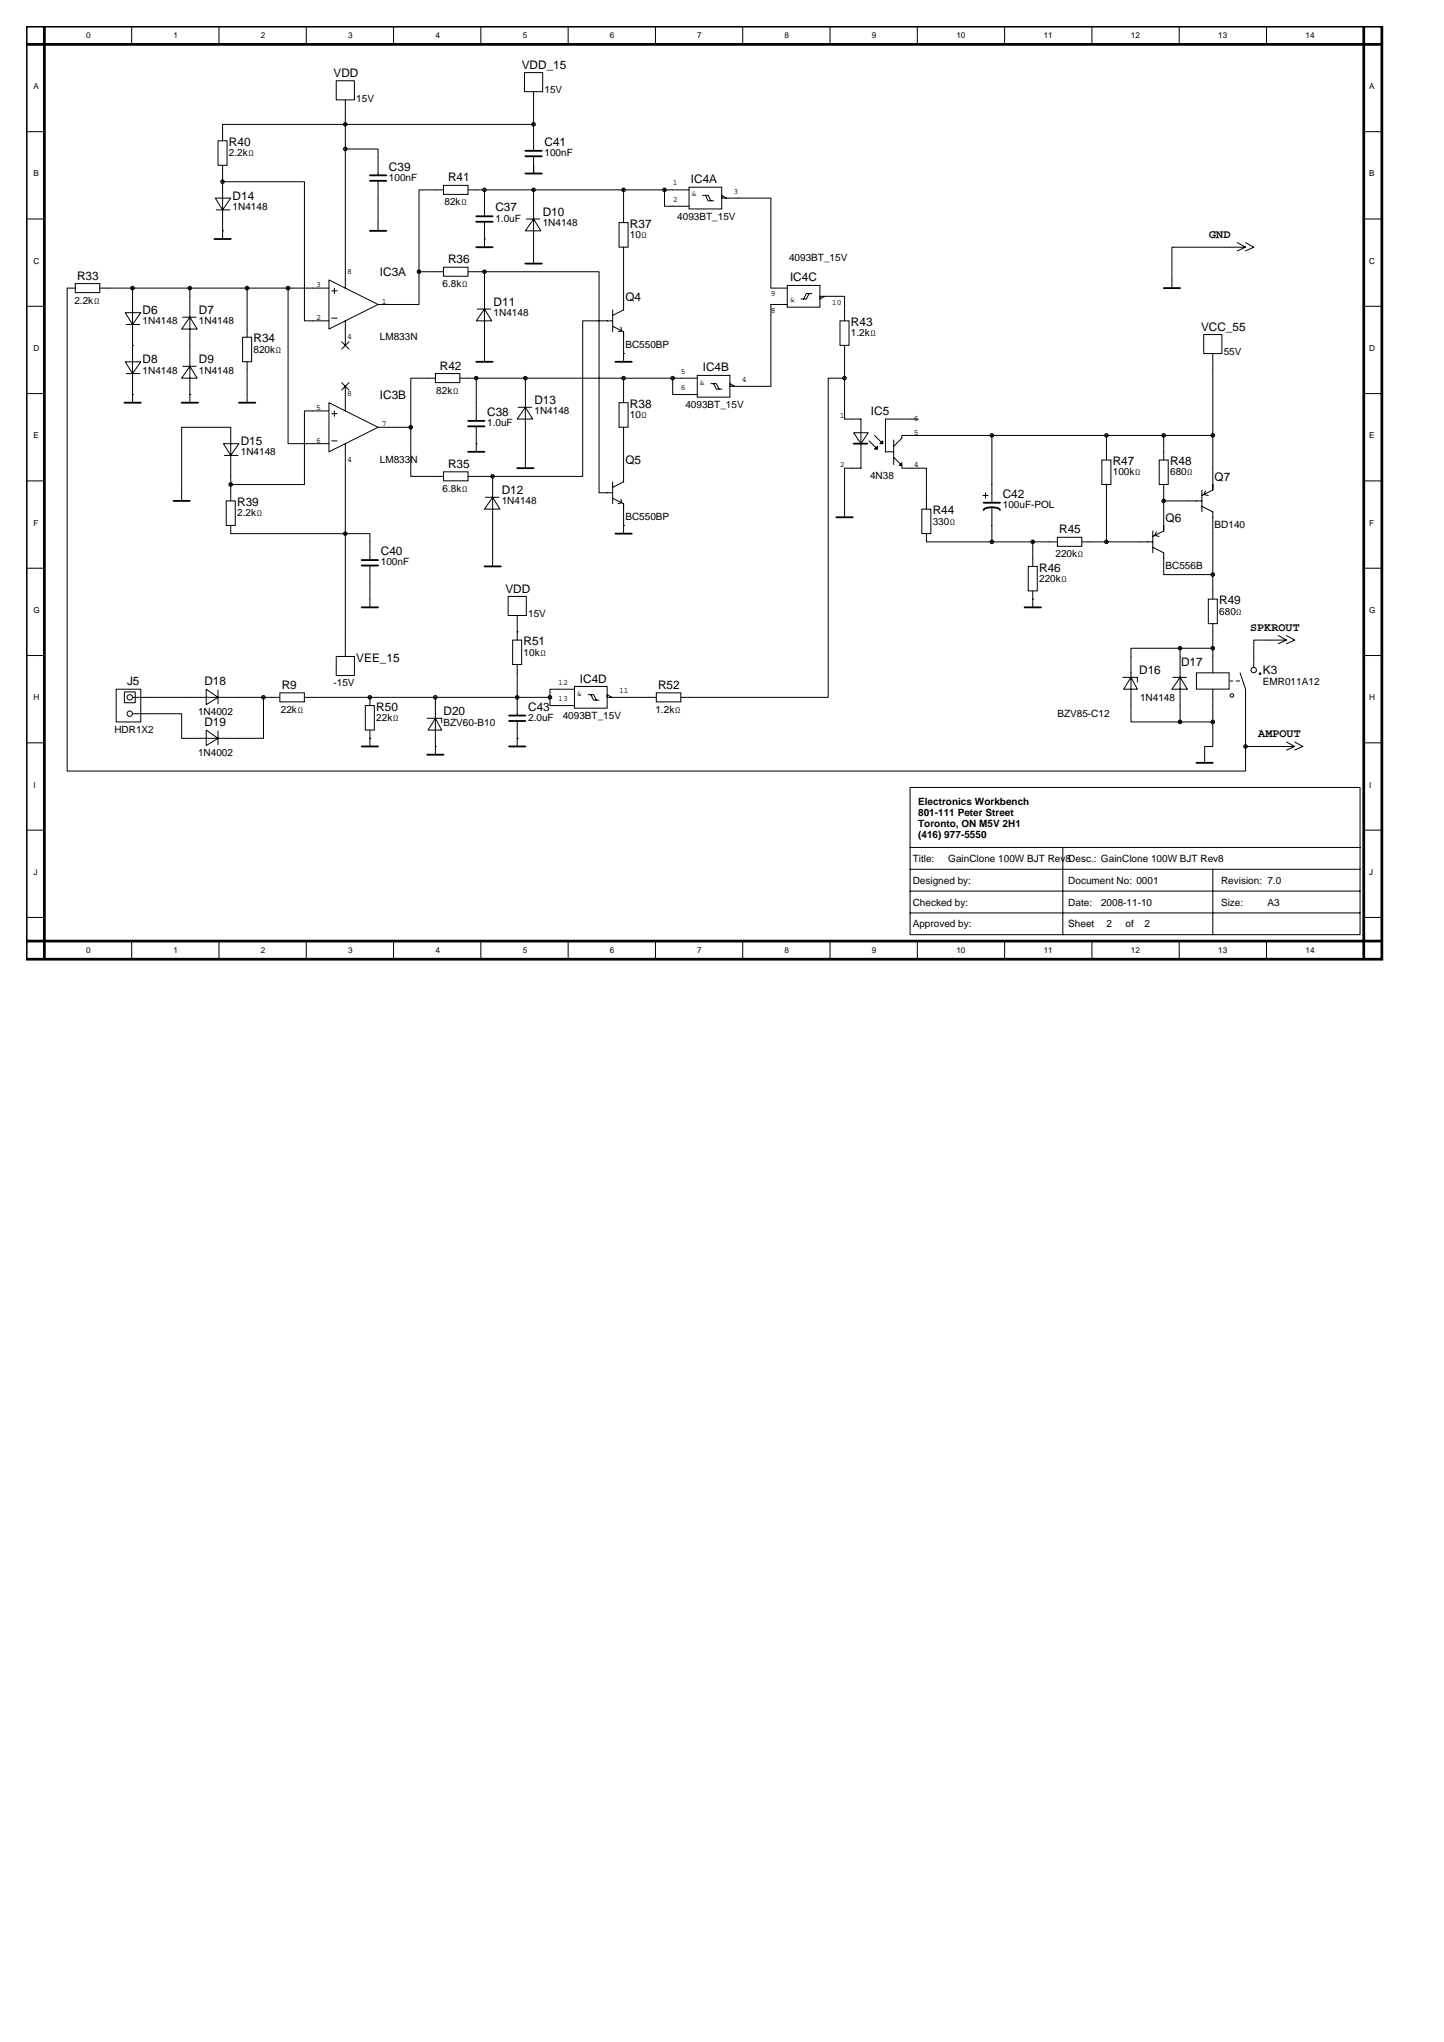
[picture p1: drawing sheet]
<svg xmlns="http://www.w3.org/2000/svg" width="420mm" height="594mm" viewBox="0 0 420 594" stroke-linecap="round" stroke-linejoin="round" font-family="sans-serif">
<path d="M7.6 7.6h394.5v271.5h-394.5zM7.6 12.9h394M12.9 7.6v271M396.8 7.6v271M7.6 273.8h394" fill="none" stroke="#000" stroke-width=".79"/>
<g fill="none" stroke="#000" stroke-width=".29">
<path d="M38.3 7.6v5.3M63.7 7.6v5.3M89.1 7.6v5.3M114.5 7.6v5.3M139.9 7.6v5.3M165.3 7.6v5.3M190.7 7.6v5.3M216.1 7.6v5.3M241.5 7.6v5.3M266.9 7.6v5.3M292.3 7.6v5.3M317.7 7.6v5.3"/>
<path d="M343.1 7.6v5.3M368.5 7.6v5.3M7.6 38.3h5.3M64.8 38.6v2.4M396.8 38.3h5.3M63.4 41h2.7v7.1h-2.7zM64.8 48.1v2.4M110 52.6v5M110 45.7v5.3M126.7 55.2h2.4M129.1 53.9h7.1v2.7h-7.1zM136.2 55.2h2.4"/>
<path d="M141 57.6v5.3M155.3 57.6v6.4M7.6 63.7h5.3M126.7 79.1h2.4M129.1 77.7h7.1v2.7h-7.1zM136.2 79.1h2.4M141 64.5v5M153.1 63.7h4M155.3 63.7l2.1 3.5h-4.5zM155.3 63.7v8.2M180.1 64.8h2.7v7.1h-2.7zM181.4 62.4v2.4"/>
<path d="M181.4 71.9v2.4M396.8 63.7h5.3M7.6 89.1h5.3M36.4 91h4.6l-2.4 3.4zM36.7 94.4h4M38.6 94.1v14.6M38.6 86.2v8.2M53.1 92.3h4M55.2 92.3l2.2 3.4h-4.5zM55.2 86.2v6.4M55.2 92.3v14.5M138.9 89.9h3.9"/>
<path d="M141 89.9l2.1 3.4h-4.5zM141 83.8v6.4M141 89.9v8.2M174.3 93.3h4M178.3 94.9l3.1 1.6v1.6M178.3 90.2v6.3M180.7 95.2l.2 1.1-1 .2M181.4 83.8v6.4l-3.1 1.6M181.4 96.5v6.4M396.8 89.1h5.3M7.6 114.5h5.3M36.4 105.3h4.6l-2.4 3.4z"/>
<path d="M36.7 108.7h4M38.6 108.4v6.4M53.1 106.6h4M55.2 106.6l2.2 3.4h-4.5zM55.2 106.6v8.2M124.3 110h2.4M126.7 108.7h7.1v2.6h-7.1zM133.8 110h2.4M138.6 117.2v5.2M150.7 118.5h4M152.9 118.5l2.1 3.4h-4.5zM152.9 112.4v6.3"/>
<path d="M152.9 118.5v8.2M180.1 117.2h2.7v7.1h-2.7zM181.4 114.8v2.4M396.8 114.5h5.3M7.6 139.9h5.3M126.7 138.6h2.4M129.1 137.3h7.1v2.6h-7.1zM136.2 138.6h2.4M138.6 124v5.1M143.3 138.6v6.3M181.4 124.3v2.4M181.4 133.8v6.4l-3.1 1.6"/>
<path d="M396.8 139.9h5.3M107.6 157.6v5.3M141.2 144.7h4M143.3 144.7l2.2 3.4h-4.5zM143.3 144.7v8.2M174.3 143.4h4M178.3 144.9l3.1 1.6v1.6M178.3 140.2v6.3M180.7 145.2l.2 1.1-1 .2M181.4 146.5v6.4M7.6 165.3h5.3M107.6 164.5v5"/>
<path d="M396.8 165.3h5.3M7.6 190.7h5.3M396.8 190.7h5.3M7.6 216.1h5.3M396.8 216.1h5.3M7.6 241.5h5.3M396.8 241.5h5.3M7.6 266.9h5.3M38.3 273.8v5.3M63.7 273.8v5.3M89.1 273.8v5.3M114.5 273.8v5.3"/>
<path d="M139.9 273.8v5.3M165.3 273.8v5.3M190.7 273.8v5.3M216.1 273.8v5.3M241.5 273.8v5.3M266.9 273.8v5.3M292.3 273.8v5.3M317.7 273.8v5.3M343.1 273.8v5.3M368.5 273.8v5.3M396.8 266.9h5.3"/>
</g>
<path d="M107.6 51h4.8M107.6 52.6h4.8M138.6 62.9h4.7M138.6 64.5h4.7M136.2 122.4h4.8M136.2 124h4.8M105.2 162.9h4.8M105.2 164.5h4.8" fill="none" stroke="#000" stroke-width=".53"/>
<g fill="#f00" stroke="#000" stroke-width=".29">
<circle cx="38.6" cy="83.8" r=".52"/>
<circle cx="55.2" cy="83.8" r=".52"/>
<circle cx="83.8" cy="83.8" r=".52"/>
</g>
<g fill="none" stroke="#000" stroke-width=".53">
<path d="M152.9 50.5h4.7M62.4 69.5h4.7M107.6 67.2h4.8M138.6 71.9h4.7M152.9 76.7h4.7M338.6 83.8h4.8M36.2 117.2h4.8M52.9 117.2h4.7M69.5 117.2h4.8M138.6 105.3h4.7M179.1 105.3h4.7M136.2 131.4h4.8"/>
<path d="M150.5 136.2h4.8M50.5 145.7h4.7M179.1 155.3h4.7M243.4 150.5h4.7M105.2 176.7h4.8M141 164.8h4.7M298.1 176.7h4.8M124.3 219.6h4.8M348.1 221.9h4.8"/>
</g>
<g fill="none" stroke="#000" stroke-width=".29">
<path d="M155.3 48.1v2.4M64.8 67.2v2.3M110 64.8v2.4M141 69.5v2.4M155.3 74.3v2.4M341 81.4v2.4M38.6 114.8v2.4M55.2 114.8v2.4M71.9 114.8v2.4M141 102.9v2.4M181.4 102.9v2.4M138.6 129.1v2.3"/>
<path d="M152.9 133.8v2.4M52.9 143.4v2.3M181.4 152.9v2.4M245.7 148.1v2.4M107.6 174.3v2.4M143.3 162.4v2.4M300.5 174.3v2.4M126.7 217.2v2.4M350.5 219.6v2.3"/>
</g>
<g fill="#f00" stroke="#000" stroke-width=".29">
<circle cx="121.9" cy="79" r=".52"/>
<circle cx="141" cy="55.2" r=".52"/>
<circle cx="143.3" cy="138.6" r=".52"/>
<circle cx="141" cy="79" r=".52"/>
<circle cx="155.2" cy="55.2" r=".52"/>
<circle cx="181.4" cy="55.2" r=".52"/>
<circle cx="181.4" cy="110" r=".52"/>
<circle cx="193.3" cy="55.2" r=".52"/>
</g>
<g fill="none" stroke="#000" stroke-width=".29">
<path d="M97.8 23.5h5.3v5.6h-5.3zM100.5 29.1v4.7M152.6 21.1h5.3v5.6h-5.3zM155.3 26.7v4.7M155.3 38.6v5.3M62.7 57.6h4.4l-2.3 3.5zM64.8 52.9v8.2M155.3 45.5v5M62.9 61.1h4M64.8 60.8v6.4M65.8 145.7h2.7v7.2h-2.7zM67.1 143.4v2.3"/>
<path d="M67.1 152.9v2.4"/>
</g>
<path d="M152.9 43.9h4.7M152.9 45.5h4.7" fill="none" stroke="#000" stroke-width=".53"/>
<circle cx="64.8" cy="52.9" r=".52" fill="#f00" stroke="#000" stroke-width=".29"/>
<path d="M65 129.1h4.5l-2.4 3.4zM65.3 132.5h4M67.1 132.2v6.4M67.1 124.3v8.2" fill="none" stroke="#000" stroke-width=".29"/>
<g fill="#f00" stroke="#000" stroke-width=".29">
<circle cx="67.1" cy="141" r=".52"/>
<circle cx="152.9" cy="110" r=".52"/>
<circle cx="138.6" cy="110" r=".52"/>
<circle cx="71.9" cy="83.8" r=".52"/>
</g>
<g fill="none" stroke="#000" stroke-width=".29">
<path d="M100.5 76.7v7.1M19.5 83.8h2.4M21.9 82.5h7.1v2.6h-7.1zM29.1 83.8h2.3M70.6 98.1h2.6v7.1h-2.6zM71.9 95.7v2.4M91 83.8h4.7M91 93.3h4.7M95.7 81.4l14.3 7.2-14.3 7.1zM96.5 92.6h1.6M96.5 84.6h1.6M97.3 83.8v1.6"/>
<path d="M99.4 99.4l2.1 2.2M100.5 93.3v7.2M101.5 99.4l-2.1 2.2M110 88.6h4.8M71.9 105.3v2.3M91 119.5h4.7M95.7 117.2l14.3 7.1-14.3 7.1zM97.3 119.5v1.6M99.4 111.3l2.1 2.2M100.5 112.4v7.1M101.5 111.3l-2.1 2.2M91 129.1h4.7"/>
<path d="M96.5 128.3h1.6M96.5 120.3h1.6M100.5 129.1v7.1M110 124.3h4.8"/>
</g>
<g fill="#f00" stroke="#000" stroke-width=".29">
<circle cx="100.5" cy="43.3" r=".52"/>
<circle cx="100.5" cy="155.2" r=".52"/>
<circle cx="119.5" cy="124.3" r=".52"/>
</g>
<g fill="none" stroke="#000" stroke-width=".29">
<path d="M337.3 133.8h2.6v7.1h-2.6zM338.6 131.4v2.4M352.9 136.2v6.4M331.5 157.6h3.9M335.4 159.2l3.2 1.6v6.4M335.4 154.5v6.3M336.5 154.7l-.5 1.1 1.3 .3M338.6 152.9v1.6l-3.2 1.6M338.6 141v2.4M338.6 148.1v6.4M345.8 145.7h3.9M349.7 142.6v6.3"/>
<path d="M349.7 147.3l3.2 1.6v6.4M350.8 142.8l-.6 1.1 1.4 .2M352.9 141v1.6l-3.2 1.5M341.2 197.1h4M343.4 197.1l2.1 3.4h-4.5zM343.4 191v6.3M343.4 197.1v8.2"/>
</g>
<circle cx="338.6" cy="145.7" r=".52" fill="#f00" stroke="#000" stroke-width=".29"/>
<path d="M350.2 97.3h5.3v5.6h-5.3zM352.9 102.9v4.7" fill="none" stroke="#000" stroke-width=".29"/>
<g fill="#f00" stroke="#000" stroke-width=".29">
<circle cx="352.9" cy="126.7" r=".52"/>
<circle cx="338.6" cy="126.7" r=".52"/>
</g>
<path d="M268.2 148.1h2.6v7.1h-2.6zM269.6 145.7v2.4M269.6 155.3v2.3" fill="none" stroke="#000" stroke-width=".29"/>
<circle cx="321.9" cy="126.7" r=".52" fill="#f00" stroke="#000" stroke-width=".29"/>
<path d="M305.3 157.6h2.4M307.7 156.3h7.1v2.6h-7.1zM314.8 157.6h2.4" fill="none" stroke="#000" stroke-width=".29"/>
<g fill="#f00" stroke="#000" stroke-width=".29">
<circle cx="321.9" cy="157.6" r=".52"/>
<circle cx="300.5" cy="157.6" r=".52"/>
<circle cx="288.6" cy="157.6" r=".52"/>
</g>
<path d="M299.2 164.8h2.6v7.1h-2.6zM300.5 162.4v2.4M300.5 171.9v2.4" fill="none" stroke="#000" stroke-width=".29"/>
<circle cx="288.6" cy="126.7" r=".52" fill="#f00" stroke="#000" stroke-width=".29"/>
<g fill="none" stroke="#000" stroke-width=".29">
<path d="M320.6 133.8h2.6v7.1h-2.6zM321.9 131.4v2.4M321.9 141v2.4M351.6 174.3h2.6v7.1h-2.6zM352.9 171.9v2.4M352.9 181.5v2.3M369.6 186.2h4.7M371.9 184.9l2.4 1.3M374.3 184.9l2.4 1.3-2.4 1.1M374.3 186.2l-2.4 1.1M371.9 217.2h4.8M374.3 215.9l2.4 1.3"/>
<path d="M376.7 215.9l2.4 1.3-2.4 1M376.7 217.2l-2.4 1"/>
</g>
<g fill="#f00" stroke="#000" stroke-width=".29">
<circle cx="352.9" cy="210" r=".52"/>
<circle cx="352.9" cy="167.2" r=".52"/>
<circle cx="352.9" cy="188.6" r=".52"/>
<circle cx="362.4" cy="217.2" r=".52"/>
</g>
<g fill="none" stroke="#000" stroke-width=".29">
<path d="M195.7 55.2h4.8M200.5 54.5h9.5v6.3h-9.5zM204.5 56.8h.8l.8 1.6h1.5M205.3 56.8h.8l.7 1.6M211.3 57.6l-1.3-.8v.8h4.8M195.7 60h4.8M224.3 88.6h4.8M224.3 83.8h4.8M229.1 83h9.5v6.4h-9.5zM235.4 85.4l-.8 1.6h-.8M236.2 85.4h-1.6l-.8 1.6h-.8M239.9 86.2l-1.3 .8v-.8h4.8"/>
<path d="M198.1 110h4.8M198.1 114.8h4.8M202.9 109.2h9.5v6.3h-9.5zM206.8 111.6h.8l.8 1.6h1.6M207.6 111.6h.8l.8 1.6M213.7 112.4l-1.3-.8v.8h4.8M245.7 121.9h4.8v14.3h-4.8M248.4 125.9h4.2l-2.1 3.2zM252.9 128.3l2.4 2.4M254.5 126.7l2.4 2.4M255.3 129.9v.8h-.8zM256.9 128.3v.8h-.8z"/>
<path d="M260 133l2.4 2.4v.8h4.8M260 128v7.1M262.4 134.6v.8h-.8zM267.2 126.7h-4.8v.8l-2.4 2.4M267.2 121.9h-9.6v9.5h2.4M167.2 199.7h9.5v6.3h-9.5zM162.4 200.5h4.8M162.4 205.3h4.8M171.1 202.1h.8l.8 1.6h1.6M171.9 202.1h.8l.8 1.6M178 202.9l-1.3-.8v.8h4.7"/>
</g>
<path d="M248.4 129.1h3.9" fill="none" stroke="#000" stroke-width=".53"/>
<circle cx="358.4" cy="202.3" r=".52" fill="#fff" stroke="#000" stroke-width=".29"/>
<path d="M348.1 195.7h9.5v4.8h-9.5zM352.9 200.5v2.4" fill="none" stroke="#000" stroke-width=".29"/>
<circle cx="366.6" cy="196" r=".25" fill="#fff" stroke="#000" stroke-width=".29"/>
<path d="M357.7 198.1h3.9" fill="none" stroke="#fff" stroke-width=".29" stroke-dasharray="1 1 1 1 1 1 1 1"/>
<path d="M357.7 198.1h3.9" fill="none" stroke="#000" stroke-width=".29" stroke-dasharray="1 1 1 1 1 1 1 1"/>
<g fill="none" stroke="#000" stroke-width=".29">
<path d="M326.7 197.1h4.2v1.3M329.1 197.1l1.8 3.4h-3.9zM329.1 191v14.3M352.9 191v4.7M360.8 195.7l1.6 4.8v4.8M364.8 191v3.2M352.9 202.9v2.4"/>
<circle cx="364.8" cy="194.9" r=".78"/>
</g>
<circle cx="100.5" cy="36.2" r=".52" fill="#f00" stroke="#000" stroke-width=".29"/>
<path d="M97.8 191h5.3v5.5h-5.3zM100.5 186.2v4.8" fill="none" stroke="#000" stroke-width=".29"/>
<circle cx="155.2" cy="36.2" r=".52" fill="#f00" stroke="#000" stroke-width=".29"/>
<g fill="none" stroke="#000" stroke-width=".29">
<path d="M100.5 33.8v9.5M155.3 31.4v7.2M155.3 36.2h-90.5v2.4M64.8 50.5v2.4h23.8v40.4h2.4M100.5 43.3h9.5v2.4M100.5 43.3v33.4M110 57.6v7.2M126.7 55.2h-4.8v23.9M138.6 55.2h42.8M141 55.2v2.4M155.3 48.1v2.4M155.3 55.2v2.4"/>
<path d="M181.4 55.2h14.3M181.4 55.2v7.2M193.4 55.2v4.8h2.3M214.8 57.6h9.5v26.2M64.8 67.2h.1M121.9 79.1v9.5h-7.1M121.9 79.1h4.8M138.6 79.1h2.4M141 69.5h.1M141 79.1h33.3v64.3M141 79.1v4.7M155.3 71.9v2.4"/>
<path d="M181.4 74.3v9.5M360 70.6l2.4 1.3M362.4 71.9h-21.4v9.5M362.4 70.6l2.4 1.3-2.4 1.1M362.4 71.9l-2.4 1.1M19.5 83.8v140.5h342.9v-7.1M31.4 83.8h23.8M38.6 83.8v2.4M55.2 83.8h28.6M55.2 83.8v2.4M71.9 83.8v11.9M83.8 83.8v45.3h7.2"/>
<path d="M83.8 83.8h7.2M141 98.1v4.8M174.3 93.3h-4.8v45.3h-30.9M224.3 88.6v23.8h-7.1M38.6 100.5h.1M38.6 114.8h.1M55.2 114.8h.1M71.9 107.6v7.2M91 119.5h-2.4v21.5h-21.5M124.3 110h-4.8v28.6h7.2M136.2 110h16.7M138.6 110v7.2"/>
<path d="M152.9 110h28.5v4.8M152.9 110v2.4M181.4 102.9h.1M352.9 107.6v28.6M67.1 124.3h-14.2v19.1M67.1 138.6v4.8M100.5 136.2v50M114.8 124.3h4.7M138.6 129.1h.1M143.3 138.6h.1M152.9 126.7v7.1M181.4 126.7v7.1"/>
<path d="M245.7 136.2v11.9M267.2 136.2h2.4v9.5M267.2 126.7h54.7M288.6 126.7v19.6M321.9 126.7h31M321.9 126.7v4.7M338.6 126.7v4.7M67.1 155.3h40.5v2.3M143.3 152.9v9.5M181.4 152.9h.1M269.6 157.6h35.7M286 144.1h1.5"/>
<path d="M286.7 143.4v1.5M288.6 147.6v10M300.5 157.6v4.8M317.2 157.6h14.3M321.9 143.4v14.2M338.6 143.4v4.7M338.6 145.7h7.2M352.9 155.3v16.6M107.6 169.5v4.8M300.5 174.3h.1M338.6 167.2h14.3M352.9 183.8v7.2"/>
<path d="M369.6 186.2h-4.8v4.8M352.9 205.3v11.9h-2.4v2.4M362.4 217.2h9.5M362.4 205.3v11.9M264.8 229.1h130.9v42.8h-130.9zM264.8 246.5h131M264.8 252.9h131M264.8 259.2h131M309.2 246.5v25.4M352.9 252.9v19M264.8 265.6h131"/>
</g>
<path d="M286.2 148.4a3.8 3.8 0 0 1 4.1-.6l.7 .6M286.2 146.3h4.8" fill="none" stroke="#000" stroke-width=".53"/>
<circle cx="343.4" cy="188.6" r=".52" fill="#f00" stroke="#000" stroke-width=".29"/>
<path d="M343.4 188.6h-14.3v2.4M343.4 188.6v2.4M343.4 188.6h9.5" fill="none" stroke="#000" stroke-width=".29"/>
<circle cx="343.4" cy="210" r=".52" fill="#f00" stroke="#000" stroke-width=".29"/>
<g fill="none" stroke="#000" stroke-width=".29">
<path d="M33.8 200.5h7.2v9.5h-7.2zM36.2 201.3h3.1v3.1h-3.1zM38.6 207.6h14.3v7.2h10.5M38.6 202.9h24.8M60 200.5l3.4 2.4-3.4 2.1zM60 212.4l3.4 2.4-3.4 2.1zM63.2 202.9h6.3M63.2 214.8h6.3M63.4 200.8v3.9M63.4 212.7v3.9M79.1 202.9h2.3M81.4 201.6h7.2v2.6h-7.2z"/>
<path d="M88.6 202.9h2.4M329.1 205.3v4.7h14.3M343.4 205.3v4.7M343.4 210h9.5"/>
<circle cx="37.8" cy="207.6" r=".78"/>
<circle cx="37.8" cy="202.9" r=".78"/>
</g>
<circle cx="76.7" cy="202.9" r=".52" fill="#f00" stroke="#000" stroke-width=".29"/>
<path d="M69.5 202.9h9.6M76.7 202.9v11.9h-7.2M106.3 205.3h2.6v7.1h-2.6zM107.6 202.9v2.4M107.6 212.4v2.4M124.3 209h4.2v1.3M126.7 209l1.8 3.4h-3.9zM126.7 217.2h.1M126.7 202.9v14.3" fill="none" stroke="#000" stroke-width=".29"/>
<circle cx="107.6" cy="202.9" r=".52" fill="#f00" stroke="#000" stroke-width=".29"/>
<path d="M91 202.9h16.6M107.6 202.9h.1M107.6 214.8h.1M107.6 214.8v2.4" fill="none" stroke="#000" stroke-width=".29"/>
<path d="M105.2 217.2h4.8" fill="none" stroke="#000" stroke-width=".53"/>
<circle cx="160" cy="202.9" r=".52" fill="#f00" stroke="#000" stroke-width=".29"/>
<path d="M162.4 200.5h-2.4v4.8h2.4" fill="none" stroke="#000" stroke-width=".29"/>
<circle cx="126.7" cy="202.9" r=".52" fill="#f00" stroke="#000" stroke-width=".29"/>
<path d="M107.6 202.9h19.1" fill="none" stroke="#000" stroke-width=".29"/>
<circle cx="150.5" cy="202.9" r=".52" fill="#f00" stroke="#000" stroke-width=".29"/>
<g fill="none" stroke="#000" stroke-width=".29">
<path d="M244.4 93.3h2.6v7.2h-2.6zM245.7 91v2.3M245.7 100.5v2.4M147.8 173.5h5.3v5.6h-5.3zM150.5 179.1v7.1M149.2 186.2h2.6v7.1h-2.6zM150.5 183.8h.1M150.5 193.4v2.3M126.7 202.9h33.3M150.5 209.8v5M150.5 202.9h.1M150.5 214.8h.1"/>
<path d="M150.5 202.9v5.3M150.5 214.8v2.4M181.4 202.9h9.6M191 201.6h7.1v2.6h-7.1zM198.1 202.9h2.4"/>
</g>
<path d="M148.1 208.2h4.8M148.1 209.8h4.8M148.1 217.2h4.8" fill="none" stroke="#000" stroke-width=".53"/>
<circle cx="195.7" cy="110" r=".52" fill="#f00" stroke="#000" stroke-width=".29"/>
<path d="M243.4 86.2h2.3v4.8M181.4 110h16.7M195.7 110v4.8h2.4" fill="none" stroke="#000" stroke-width=".29"/>
<circle cx="245.7" cy="110" r=".52" fill="#f00" stroke="#000" stroke-width=".29"/>
<path d="M245.7 102.9v19M245.7 110h-4.7v92.9h-40.5M150.5 195.7v7.2" fill="none" stroke="#000" stroke-width=".29"/>
<g font-size="3.4">
<text x="97" y="22.4">VDD</text>
<text x="151.8" y="20">VDD_15</text>
<text x="66.6" y="42.5">R40</text>
<text x="158.4" y="42.5">C41</text>
<text x="113.2" y="49.6">C39</text>
<text x="130.4" y="52.8">R41</text>
<text x="201" y="53.3">IC4A</text>
<text x="67.7" y="58.1">D14</text>
<text x="144.1" y="61.5">C37</text>
<text x="157.9" y="62.8">D10</text>
<text x="183.3" y="66.3">R37</text>
<text x="351.8" y="69.3">GND</text>
<text x="130.4" y="76.6">R36</text>
<text x="22.4" y="81.4">R33</text>
<text x="110.5" y="80.3">IC3A</text>
<text x="229.9" y="81.9">IC4C</text>
<text x="143.6" y="89">D11</text>
<text x="182" y="87.4">Q4</text>
<text x="41.5" y="91.4">D6</text>
<text x="57.9" y="91.4">D7</text>
<text x="247.6" y="94.8">R43</text>
<text x="73.8" y="99.6">R34</text>
<text x="349.5" y="96.2">VCC_55</text>
<text x="41.5" y="105.7">D8</text>
<text x="57.9" y="105.7">D9</text>
<text x="128" y="107.5">R42</text>
<text x="204.5" y="108.1">IC4B</text>
<text x="110.5" y="116">IC3B</text>
<text x="155.5" y="117.6">D13</text>
<text x="183.3" y="118.7">R38</text>
<text x="141.8" y="121.1">C38</text>
<text x="253.4" y="120.8">IC5</text>
<text x="70.1" y="129.5">D15</text>
<text x="130.4" y="136.1">R35</text>
<text x="182" y="135.1">Q5</text>
<text x="323.8" y="135.3">R47</text>
<text x="340.5" y="135.3">R48</text>
<text x="146" y="143.8">D12</text>
<text x="353.4" y="139.8">Q7</text>
<text x="69" y="147.2">R39</text>
<text x="271.4" y="149.6">R44</text>
<text x="291.8" y="144.9">C42</text>
<text x="308.2" y="155.2">R45</text>
<text x="339.1" y="151.7">Q6</text>
<text x="110.8" y="161.5">C40</text>
<text x="302.4" y="166.3">R46</text>
<text x="147" y="172.4">VDD</text>
<text x="354.8" y="175.8">R49</text>
<text x="363.7" y="183.6">SPKROUT</text>
<text x="152.3" y="187.7">R51</text>
<text x="103.7" y="192.5">VEE_15</text>
<text x="331.5" y="196.2">D16</text>
<text x="343.6" y="193.8">D17</text>
<text x="367.5" y="196.2">K3</text>
<text x="37" y="199.4">J5</text>
<text x="59.5" y="199.4">D18</text>
<text x="82" y="200.4">R9</text>
<text x="168.7" y="198.6">IC4D</text>
<text x="191.5" y="200.4">R52</text>
<text x="109.5" y="206.8">R50</text>
<text x="129.1" y="208.1">D20</text>
<text x="153.7" y="206.8">C43</text>
<text x="59.5" y="211.3">D19</text>
<text x="366.1" y="214.5">AMPOUT</text>
</g>
<g font-size="2.9">
<text x="103.7" y="29.6">15V</text>
<text x="158.4" y="27.2">15V</text>
<text x="66.6" y="45.5">2.2kΩ</text>
<text x="158.4" y="45.4">100nF</text>
<text x="113.2" y="52.6">100nF</text>
<text x="129.3" y="59.8">82kΩ</text>
<text x="67.7" y="61">1N4148</text>
<text x="144.1" y="64.5">1.0uF</text>
<text x="157.9" y="65.8">1N4148</text>
<text x="197.1" y="64">4093BT_15V</text>
<text x="183.3" y="69.3">10Ω</text>
<text x="229.6" y="75.9">4093BT_15V</text>
<text x="128.8" y="83.6">6.8kΩ</text>
<text x="21.7" y="88.3">2.2kΩ</text>
<text x="41.5" y="94.4">1N4148</text>
<text x="57.9" y="94.4">1N4148</text>
<text x="143.6" y="92">1N4148</text>
<text x="110.5" y="98.9">LM833N</text>
<text x="182" y="101.3">BC550BP</text>
<text x="247.6" y="97.9">1.2kΩ</text>
<text x="73.8" y="102.6">820kΩ</text>
<text x="356.1" y="103.4">55V</text>
<text x="41.5" y="108.7">1N4148</text>
<text x="57.9" y="108.7">1N4148</text>
<text x="126.9" y="114.5">82kΩ</text>
<text x="199.4" y="118.7">4093BT_15V</text>
<text x="141.8" y="124">1.0uF</text>
<text x="155.5" y="120.6">1N4148</text>
<text x="183.3" y="121.7">10Ω</text>
<text x="70.1" y="132.5">1N4148</text>
<text x="110.5" y="134.6">LM833N</text>
<text x="128.8" y="143.1">6.8kΩ</text>
<text x="253.2" y="139.4">4N38</text>
<text x="323.8" y="138.3">100kΩ</text>
<text x="340.5" y="138.3">680Ω</text>
<text x="146" y="146.8">1N4148</text>
<text x="291.8" y="147.8">100uF-POL</text>
<text x="69" y="150.2">2.2kΩ</text>
<text x="182" y="151.3">BC550BP</text>
<text x="271.4" y="152.6">330Ω</text>
<text x="353.4" y="153.6">BD140</text>
<text x="110.8" y="164.5">100nF</text>
<text x="307.1" y="162.1">220kΩ</text>
<text x="339.1" y="165.6">BC556B</text>
<text x="302.4" y="169.3">220kΩ</text>
<text x="153.7" y="179.6">15V</text>
<text x="354.8" y="178.8">680Ω</text>
<text x="152.3" y="190.7">10kΩ</text>
<text x="97" y="199.7">-15V</text>
<text x="331.7" y="203.9">1N4148</text>
<text x="367.5" y="199.2">EMR011A12</text>
<text x="57.6" y="208.2">1N4002</text>
<text x="81.7" y="207.4">22kΩ</text>
<text x="109.5" y="209.8">22kΩ</text>
<text x="153.7" y="209.7">2.0uF</text>
<text x="163.7" y="209.2">4093BT_15V</text>
<text x="190.7" y="207.4">1.2kΩ</text>
<text x="307.7" y="208.7">BZV85-C12</text>
<text x="33.3" y="213.2">HDR1X2</text>
<text x="129.1" y="211.1">BZV60-B10</text>
<text x="57.6" y="220.1">1N4002</text>
<text x="267.2" y="234.2">Electronics Workbench</text>
<text x="267.2" y="237.3">801-111 Peter Street</text>
<text x="267.2" y="240.5">Toronto, ON M5V 2H1</text>
<text x="267.2" y="243.7">(416) 977-5550</text>
<text x="265.6" y="250.8">Title:</text>
<text x="275.9" y="250.8">GainClone 100W BJT Rev8Desc.: GainClone 100W BJT Rev8</text>
<text x="265.6" y="257.1">Designed by:</text>
<text x="310.8" y="257.1">Document No: 0001</text>
<text x="355.3" y="257.1">Revision: 7.0</text>
<text x="265.6" y="263.5">Checked by:</text>
<text x="310.8" y="263.5">Date:</text>
<text x="320.4" y="263.5">2008-11-10</text>
<text x="355.3" y="263.5">Size:</text>
<text x="368.8" y="263.5">A3</text>
<text x="265.6" y="269.8">Approved by:</text>
<text x="310.8" y="269.8">Sheet</text>
<text x="321.9" y="269.8">2</text>
<text x="327.5" y="269.8">of</text>
<text x="333.1" y="269.8">2</text>
</g>
<g font-size="2.4">
<text x="25.1" y="11.1">0</text>
<text x="50.5" y="11.1">1</text>
<text x="75.9" y="11.1">2</text>
<text x="101.3" y="11.1">3</text>
<text x="126.7" y="11.1">4</text>
<text x="152.1" y="11.1">5</text>
<text x="177.5" y="11.1">6</text>
<text x="202.9" y="11.1">7</text>
<text x="228.3" y="11.1">8</text>
<text x="253.7" y="11.1">9</text>
<text x="278.3" y="11.1">10</text>
<text x="303.7" y="11.1">11</text>
<text x="329.1" y="11.1">12</text>
<text x="354.5" y="11.1">13</text>
<text x="379.9" y="11.1">14</text>
<text x="9.7" y="25.9">A</text>
<text x="398.4" y="25.9">A</text>
<text x="9.7" y="51.3">B</text>
<text x="195.7" y="54">1</text>
<text x="398.4" y="51.3">B</text>
<text x="195.7" y="58.7">2</text>
<text x="201.3" y="57.1">&amp;</text>
<text x="213.5" y="56.3">3</text>
<text x="9.7" y="76.7">C</text>
<text x="398.4" y="76.7">C</text>
<text x="92" y="83.6">3</text>
<text x="101" y="79.6">8</text>
<text x="111.1" y="88.3">1</text>
<text x="224.3" y="86.2">9</text>
<text x="229.9" y="87.8">&amp;</text>
<text x="242" y="88.6">10</text>
<text x="92" y="93.1">2</text>
<text x="224.3" y="91">8</text>
<text x="101" y="98.7">4</text>
<text x="9.7" y="102.1">D</text>
<text x="398.4" y="102.1">D</text>
<text x="198.1" y="108.7">5</text>
<text x="198.1" y="113.5">6</text>
<text x="203.7" y="111.9">&amp;</text>
<text x="215.8" y="111.1">4</text>
<text x="92" y="119.3">5</text>
<text x="101" y="115.3">8</text>
<text x="111.1" y="124.1">7</text>
<text x="244.4" y="121.7">1</text>
<text x="265.9" y="122.5">6</text>
<text x="9.7" y="127.5">E</text>
<text x="92" y="128.8">6</text>
<text x="265.9" y="126.4">5</text>
<text x="398.4" y="127.5">E</text>
<text x="101" y="134.4">4</text>
<text x="244.4" y="136">2</text>
<text x="265.9" y="136">4</text>
<text x="9.7" y="152.9">F</text>
<text x="398.4" y="152.9">F</text>
<text x="9.7" y="178.3">G</text>
<text x="398.4" y="178.3">G</text>
<text x="9.7" y="203.7">H</text>
<text x="162.4" y="199.2">12</text>
<text x="162.4" y="204">13</text>
<text x="168" y="202.4">&amp;</text>
<text x="180.1" y="201.6">11</text>
<text x="398.4" y="203.7">H</text>
<text x="9.7" y="229.1">I</text>
<text x="398.4" y="229.1">I</text>
<text x="9.7" y="254.5">J</text>
<text x="398.4" y="254.5">J</text>
<text x="25.1" y="277.3">0</text>
<text x="50.5" y="277.3">1</text>
<text x="75.9" y="277.3">2</text>
<text x="101.3" y="277.3">3</text>
<text x="126.7" y="277.3">4</text>
<text x="152.1" y="277.3">5</text>
<text x="177.5" y="277.3">6</text>
<text x="202.9" y="277.3">7</text>
<text x="228.3" y="277.3">8</text>
<text x="253.7" y="277.3">9</text>
<text x="278.3" y="277.3">10</text>
<text x="303.7" y="277.3">11</text>
<text x="329.1" y="277.3">12</text>
<text x="354.5" y="277.3">13</text>
<text x="379.9" y="277.3">14</text>
</g>
</svg>
